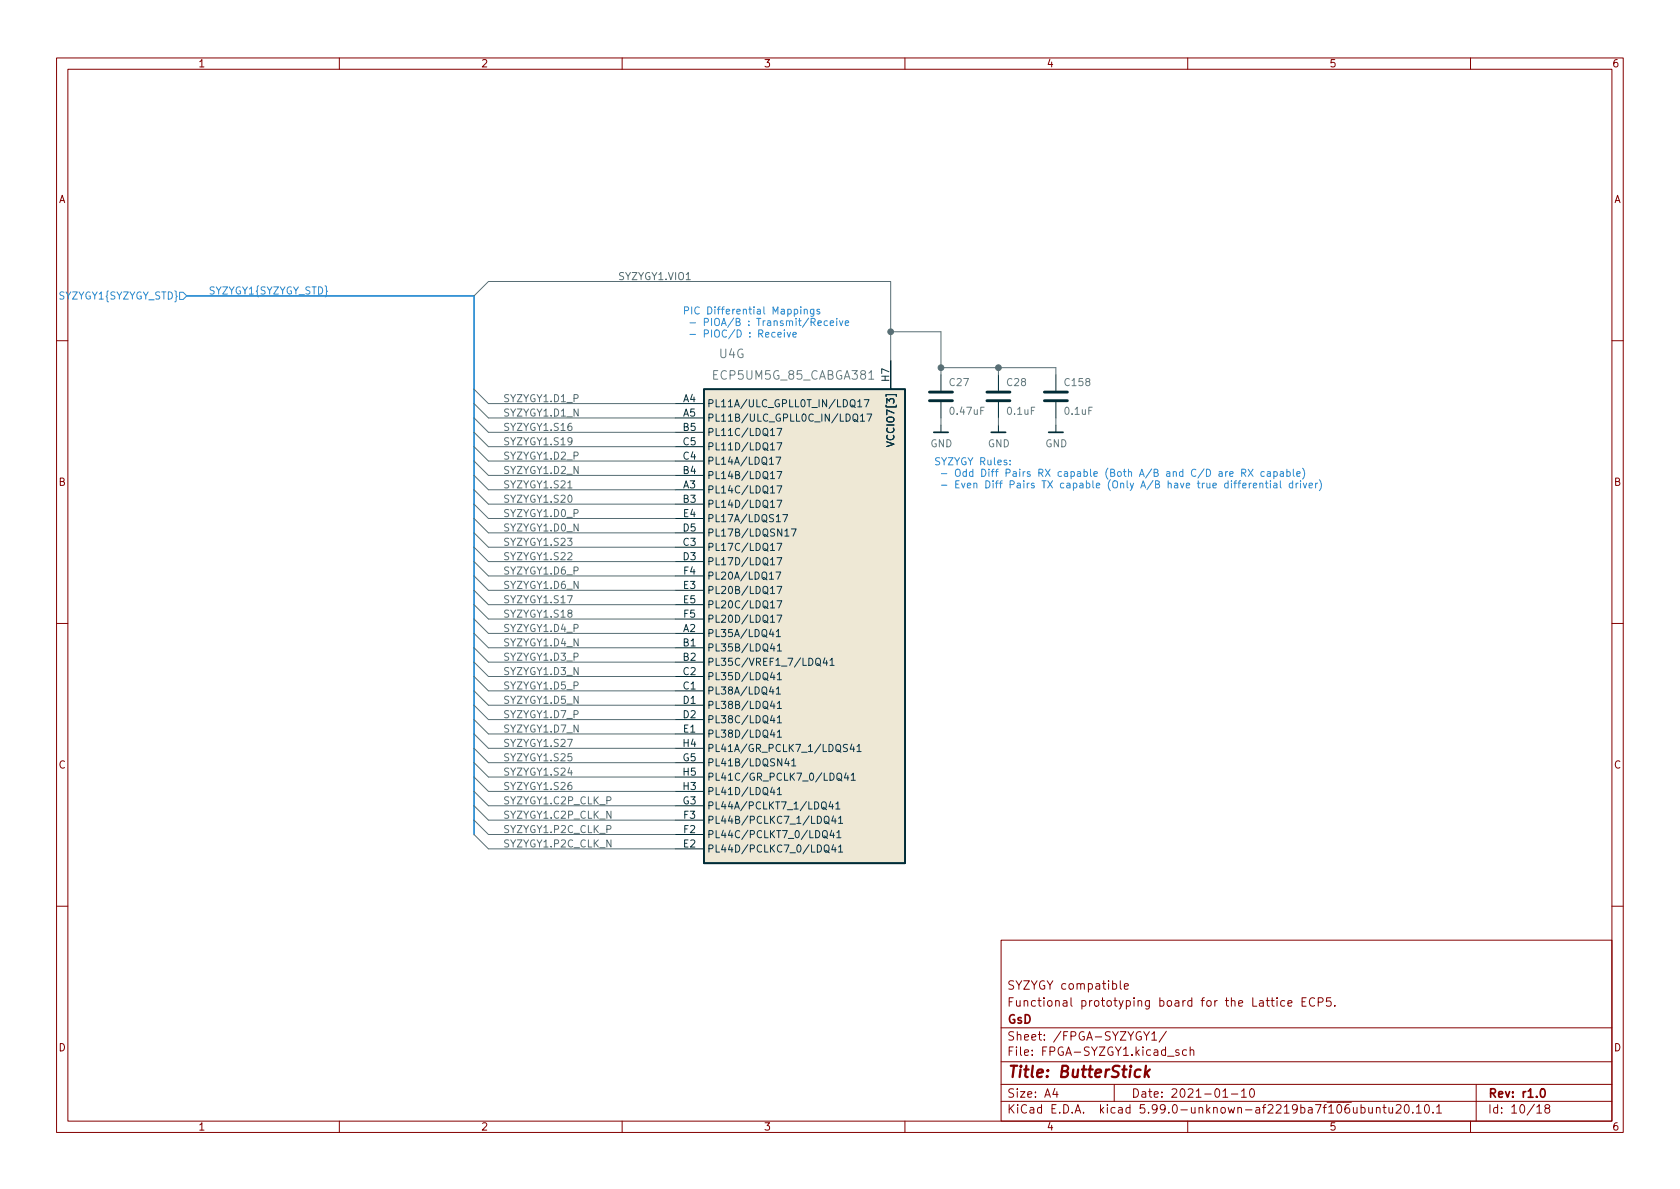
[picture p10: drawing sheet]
<svg xmlns="http://www.w3.org/2000/svg" width="297mm" height="210mm" viewBox="0 0 297 210" stroke-linecap="round" stroke-linejoin="round" font-family="sans-serif">
<g fill="none" stroke="#840000" stroke-width=".18">
<path d="M10 10.2h277v190.1h-277zM12 12.2h273v186.1h-273zM60 10.2v2M110 10.2v2M160 10.2v2M210 10.2v2M260 10.2v2M10 60.2h2M285 60.2h2M10 110.2h2M285 110.2h2M10 160.2h2"/>
<path d="M177 166.3h108v32h-108zM198.1 173.4v1.3l.2 .2M198.8 174.4l.7-.1-.1-.3-.4-.1-.2 .2 .1 .8h.5M224.7 176.9h.6M224.9 176.4v1.3l.4 .2M225.8 176.4v.2M225.8 176.9v1M227.1 177l-.4-.1-.3 .3v.4l.2 .3h.5M227.7 177.4l.7-.1v-.3l-.5-.1-.2 .2 .1 .8h.6M230.2 177.1h.5M230.9 176.4h-.7v1.5h.7M232.4 176.6a.6 .6 0 0 0-.7 0 .6 .6 0 0 0-.2 .7 .56 .56 0 0 0 .3 .6 .56 .56 0 0 0 .6-.1"/>
<path d="M233.1 177.2l.7-.1 .1-.2v-.3l-.3-.2h-.5v1.5M235.3 176.4h-.7l-.1 .7 .2-.1 .5 .1 .2 .2-.1 .5-.2 .1-.6-.1M236 177.8v.1M285 160.2h2M60 198.3v2M110 198.3v2M160 198.3v2M177 194.8h108M177 191.8h108M177 187.8h108M177 181.8h108M186.5 192.5l-.4 1h1"/>
<path d="M186.9 193v1M197 191.8v3M202.2 182.4l.5 .8 .5-.8M202.7 183.2v.7M203.6 182.9l.5-.5v1.5M203.6 183.9h.9M206.2 182.4l-1.3 1.9M208.4 185.7l-.3-.1-.2 .2v.3l.5 .1v.4h-.5M209.8 185.7l-.4-.1-.3 .3v.4l.1 .3h.6M210 198.3v2M210.4 185.8l.2-.2 .4 .1 .1 .9M210.4 185.1v1.5"/>
<path d="M216.2 194h.9M217.7 193.5h1.2M219.5 193l.4-.5v1.5M219.5 194h.9M221.1 192.6l.2-.1a.81 .81 0 0 1 .6 .7 .81 .81 0 0 1-.3 .8h-.2a.81 .81 0 0 1-.5-.6 .81 .81 0 0 1 .2-.8zM242 195.8l.1 1h.3l.2-.1M242.6 195.8v1M243.4 196l.2-.2 .3 .1 .1 .9M243.4 195.8v1M244.5 195.8h.6M244.7 195.3v1.3l.4 .2M245.6 195.8v1h.4l.2-.1"/>
<path d="M246.2 195.8v1M246.9 195.5l.5-.2 .2 .2 .1 .3-.9 1h.9M248.5 195.4l.1-.1a.81 .81 0 0 1 .6 .7 .81 .81 0 0 1-.3 .8h-.1a.81 .81 0 0 1-.6-.6 .81 .81 0 0 1 .3-.8zM249.8 196.7v.1M250.4 195.8l.5-.5v1.5M250.4 196.8h.9M252 195.5l.2-.2a.81 .81 0 0 1 .6 .7 .81 .81 0 0 1-.3 .8h-.1a.81 .81 0 0 1-.4-1.3zM253.4 196.7v.1M254 195.8l.4-.5v1.5M254 196.8h.9M260 198.3v2M261 191.8v6.5"/>
<path d="M271.7 195.8l.5-.5v1.5M271.7 196.8h.9M273.4 196l-.3-.3 .1-.2 .2-.2 .5 .1 .1 .2-.1 .2-.6 .2-.2 .3 .1 .4 .2 .1h.3l.3-.3-.1-.4-.2-.1"/>
</g>
<path d="M272.6 192.6l.1-.1a.81 .81 0 0 1 .6 .7 .81 .81 0 0 1-.3 .8h-.2a.82 .82 0 0 1-.5-.6 .82 .82 0 0 1 .3-.8z" fill="none" stroke="#840000" stroke-width=".3"/>
<path d="M201.7 189.2a.66 .66 0 0 0-1 .3l-.1 .6 .2 .3 .1 .1 .6-.1M202.6 188.5l-.2 2M202.7 189.7l.4 .8M203.3 189.1l-.9 .8" fill="none" stroke="#840000" stroke-width=".4"/>
<g fill="none" stroke="#002b36" stroke-width=".18">
<path d="M119.4 71.4h5.1M119.4 73.9h5.1M119.4 76.4h5.1M119.4 79h5.1M157.5 63.7v5.1M166.4 66.3v2.8M166.4 71.1v2.8M166.4 75.2v1.2M176.5 66.3v2.8M176.5 71.1v2.8M176.5 75.2v1.2M186.7 66.3v2.8"/>
<path d="M186.7 71.1v2.8M186.7 75.2v1.2M119.4 86.6h5.1M119.4 89.1h5.1M119.4 84.1h5.1M119.4 96.8h5.1M119.4 81.5h5.1M119.4 99.3h5.1M119.4 94.2h5.1M119.4 91.7h5.1M119.4 112h5.1M119.4 114.5h5.1"/>
<path d="M119.4 117.1h5.1M119.4 119.6h5.1M119.4 104.4h5.1M119.4 106.9h5.1M119.4 101.8h5.1M119.4 109.5h5.1M119.4 122.2h5.1M119.4 124.7h5.1M119.4 127.2h5.1M119.4 129.8h5.1M119.4 134.9h5.1M119.4 139.9h5.1"/>
<path d="M119.4 132.3h5.1M119.4 137.4h5.1M119.4 150.1h5.1M119.4 147.6h5.1M119.4 145h5.1M119.4 142.5h5.1"/>
</g>
<path d="M124.5 68.8h35.5v83.8h-35.5zM165.1 76.4h2.5M175.3 76.4h2.5M185.4 76.4h2.6" fill="none" stroke="#002b36" stroke-width=".3"/>
<path d="M124.5 68.8h35.5v83.8h-35.5z" fill="#eee8d5" stroke="#eee8d5" stroke-width=".18"/>
<g fill="none" stroke="#073642" stroke-width=".18">
<path d="M137.4 75.8h.8l-.5 1.2M137.4 78.3h.8l-.5 1.3M151 73.3l.1-.1a.43 .43 0 0 1 .6 .4v.5a.42 .42 0 0 1-.5 .4 .42 .42 0 0 1-.4-.4v-.5zM151 74.2l.7 .4M151.7 71l.3-.3v1.2M151.7 71.9h.7M152.1 73.6l.4-.4v1.3M152.1 74.5h.8M152.8 70.7h.8l-.5 1.2M153.3 73.2h.8l-.5 1.3M156.8 78.1l1.3 .4-1.3 .5M136.2 84.6h.8"/>
<path d="M137.2 80.8h.8l-.5 1.3M137.4 85.9h.8l-.5 1.3M137.4 88.5h.8l-.5 1.2M137.4 83.4h.8l-.5 1.2M137.4 96.1h.8l-.5 1.2M137.4 98.6h.8l-.5 1.3M138.4 91h.9l-.6 1.3M138.8 94.8h.7M139.9 93.5h.9l-.6 1.3M136.2 105h.8M136.4 111.3l-.3 .9h.7M136.5 113.8l-.3 .9h.8"/>
<path d="M136.5 118.9l-.3 .9h.8M136.7 111.7v.9M136.8 114.3v.8M136.8 119.4v.8M137.2 101.2h.8l-.5 1.2M137.3 111.7l.3-.4v1.3M137.3 112.6h.7M137.4 103.7h.8l-.5 1.3M137.4 106.2h.8l-.5 1.3M137.4 108.8h.8l-.5 1.2M137.4 114.2l.4-.3v1.2M137.4 119.3l.4-.4v1.3"/>
<path d="M137.4 115.1h.8M144.4 116.5l.1-.1a.43 .43 0 0 1 .6 .4v.4a.42 .42 0 0 1-.5 .5 .42 .42 0 0 1-.4-.5v-.4zM144.5 117.4l.6 .4M145.8 116.3l-.3 .9h.8M146.2 116.8v.9M146.8 116.8l.3-.4v1.3M146.8 117.7h.7M136.4 121.4l-.3 .9h.7M136.5 124l-.3 .9h.8M136.5 126.5l-.3 .9h.8M136.5 129l-.3 .9h.8M136.5 139.2l-.3 .9h.8"/>
<path d="M136.7 121.9v.8M136.8 124.4v.9M136.8 127v.8M136.8 129.5v.9M136.8 139.7v.8M137.3 121.8l.3-.3v1.2M137.3 122.7h.7M137.4 124.4l.4-.4v1.3M137.4 126.9l.4-.3v1.2M137.4 129.5l.4-.4v1.3M137.4 139.6l.4-.3v1.2M137.4 120.2h.8"/>
<path d="M137.4 125.3h.8M137.4 127.8h.8M137.4 130.4h.8M139.1 134.1l-.3 .9h.8M139.4 134.6v.8M140 134.5l.3-.3v1.2M140 135.4h.7M148 136.9l.3-.2a.43 .43 0 0 1 .5 .4v.5a.42 .42 0 0 1-.4 .4 .42 .42 0 0 1-.4-.4zM148.2 137.7l.7 .4M149.6 136.7l-.3 .9h.8M149.8 131.7l-.4-.1-.2 .2v.3l.5 .3 .1 .3-.2 .2-.5-.1M149.9 137.1v.9"/>
<path d="M150.5 137.1l.4-.4v1.3M150.5 138h.7M150.6 131.6l-.3 .9h.8M150.9 132.1v.8M151.5 132l.4-.4v1.3M151.5 132.9h.8M137.4 140.5h.8M145.4 141.9l.1-.1a.43 .43 0 0 1 .6 .4v.4a.42 .42 0 0 1-.4 .5 .42 .42 0 0 1-.5-.5v-.4zM145.5 147.1l.2-.2a.43 .43 0 0 1 .6 .4v.4a.42 .42 0 0 1-.5 .5 .42 .42 0 0 1-.4-.5zM145.5 142.8l.7 .4M145.7 147.8l.6 .5M145.9 149.5l.1-.1a.43 .43 0 0 1 .6 .4v.5a.42 .42 0 0 1-.4 .4 .42 .42 0 0 1-.5-.4v-.5z"/>
<path d="M145.9 144.4l.1-.1a.43 .43 0 0 1 .6 .5v.4a.42 .42 0 0 1-.4 .4 .42 .42 0 0 1-.5-.4v-.4zM146 150.4l.6 .4M146 145.3l.6 .4M146.9 141.7l-.3 .9h.8M147.1 146.8l-.3 .9h.7M147.2 142.2v.9M147.4 149.4l-.3 .9h.7M147.4 144.3l-.3 .9h.7M147.4 147.3v.8M147.7 144.8v.8M147.7 149.8v.9M147.8 142.2l.3-.4v1.3"/>
<path d="M147.8 143.1h.7M148 147.2l.3-.3v1.2M148 148.1h.7M148.3 149.8l.3-.4v1.3M148.3 144.7l.3-.4v1.3M148.3 150.7h.7M148.3 145.6h.7"/>
</g>
<path d="M153.6 67.1h.9" fill="none" stroke="#657b83" stroke-width=".18"/>
<path d="M164.3 70.9h4.1M164.3 69.3h4.1M174.5 70.9h4.1M174.5 69.3h4.1M184.7 70.9h4M184.7 69.3h4" fill="none" stroke="#002b36" stroke-width=".51"/>
<g fill="none" stroke="#268bd2" stroke-width=".18">
<path d="M31.7 51.7h.7l.6 .6-.6 .7h-.7zM137.1 58.8h-.4l-.3 .2 .2 .6h.5M137.5 59.2l.6-.1v-.3h-.4l-.2 .2 .1 .6h.5M138.7 58.3v.2M138.7 58.8v.8M139.2 58.8l.3 .8 .3-.8M140.2 59.2l.6-.1-.1-.3h-.3l-.2 .2 .1 .6h.4M141.6 54.3v.1M141.6 54.7v.8M142.2 54.8l.2-.1h.3v.8M142.2 54.7v.8M143.4 57l.6-.1 .1-.2v-.3l-.7-.1v1.3"/>
<path d="M143.7 57l.4 .6M143.9 54.7v1l-.3 .3-.3-.1M143.9 54.7h-.4l-.2 .2 .1 .6h.5M144.6 57.1l.6-.1v-.2l-.4-.1-.2 .2 .1 .6h.5M144.9 54.7h-.3l-.2 .2 .1 .1 .4 .2v.3h-.5M146.3 56.8l-.4-.1-.2 .3 .1 .5h.5M146.8 57.1l.6-.1-.1-.2-.3-.1-.2 .2 .1 .6h.4M147.9 56.3v.1M147.9 56.7v.9M148.4 56.7l.3 .9 .3-.9M149.5 57.1l.6-.1-.1-.2-.4-.1-.1 .2v.6h.5M178.6 82.1v.1"/>
<path d="M178.6 81.4v.1M216.7 83.4v.8M217.1 83.4l-.4 .2M217.4 83.8l.6-.1v-.2l-.4-.1-.2 .2 .1 .6h.5M218.2 85.4h.4M218.6 85l-.3 .2v1.1M218.9 85.4h.5M219.4 85l-.3 .2v1.1M219.5 83.6h.6l.2-.2-.1-.3-.7-.1v1.2M219.7 85.9l.6-.2v-.2l-.4-.1-.2 .2 .1 .6h.5M219.8 83.6l.5 .6M220.7 83l.8 1.2"/>
<path d="M220.9 85.4v.9M221.2 85.4l-.3 .3M221.5 83l-.8 1.2M221.6 85.9l.6-.2-.1-.2-.3-.1-.2 .2 .1 .6h.4M222.7 85.6l.2-.2 .3 .1 .1 .8M222.7 85.4v.9M223.5 83.5l-.3-.1-.3 .2 .2 .6h.4M223.7 85.4h.5M223.9 85v1.1l.3 .2M224.1 83.5h.5v.7M224.6 83.7l-.4 .1-.2 .1 .2 .3h.4M224.6 85v.1"/>
<path d="M224.6 85.4v.9M225.2 83.5l.4-.1 .2 .2-.1 .6h-.5M225.2 85.5h.5l.1 .8M225.2 83.4v1.3M225.8 85.7l-.5 .1-.1 .2 .1 .3 .5-.1M226.4 83.5h.5v.7M226.4 85v1.1l.2 .2M226.9 83.7l-.4 .1-.2 .1 .2 .3h.4M227.5 83.5l.4-.1 .2 .2-.1 .6h-.5M227.5 83v1.2M228.6 85.5l-.4-.1-.2 .3 .1 .5h.5M228.6 85v1.3"/>
<path d="M228.7 83v1.1l.2 .1M229.2 85.4v.9M229.3 83.8l.6-.1-.1-.2-.3-.1-.2 .2v.6h.5M229.5 85.4l-.3 .3M229.9 85v.1M229.9 85.4v.9M230.3 82.8a1.46 1.46 0 0 1 0 1.9M230.4 85.4l.3 .9 .3-.9M231.5 85.9l.6-.2-.1-.2-.4-.1-.1 .2v.6h.5M232.6 85.4v.9M233 85.4l-.4 .3M233.3 84.8a1.46 1.46 0 0 1 0 2"/>
</g>
<g fill="none" stroke="#586e75" stroke-width=".18">
<path d="M83.8 52.3l2.6-2.5h71.1v13.9M157.5 58.7h8.9v7.6M83.8 68.8l2.6 2.6h33M83.8 71.4l2.6 2.5h33M83.8 73.9l2.6 2.5h33M83.8 76.4l2.6 2.6h33M83.8 79l2.6 2.5h33M166.4 73.9v1.3M166.4 65h20.3v1.3M176.5 65v1.3M176.5 73.9v1.3M186.7 73.9v1.3"/>
<path d="M83.8 99.3l2.6 2.5h33M83.8 89.1l2.6 2.6h33M83.8 91.7l2.6 2.5h33M83.8 94.2l2.6 2.6h33M83.8 96.8l2.6 2.5h33M83.8 81.5l2.6 2.6h33M83.8 84.1l2.6 2.5h33M83.8 86.6l2.6 2.5h33M100.4 86.3h.7M83.8 114.5l2.6 2.6h33M83.8 112l2.6 2.5h33M83.8 109.5l2.6 2.5h33"/>
<path d="M83.8 106.9l2.6 2.6h33M83.8 104.4l2.6 2.5h33M83.8 101.8l2.6 2.6h33M83.8 117.1l2.6 2.5h33M83.8 119.6l2.6 2.6h33M83.8 132.3l2.6 2.6h33M83.8 122.2l2.6 2.5h33M83.8 124.7l2.6 2.5h33M83.8 127.2l2.6 2.6h33M83.8 129.8l2.6 2.5h33M83.8 134.9l2.6 2.5h33M83.8 137.4l2.6 2.5h33"/>
<path d="M83.8 139.9l2.6 2.6h33M83.8 147.6l2.6 2.5h33M83.8 142.5l2.6 2.5h33M83.8 145l2.6 2.6h33"/>
</g>
<path d="M33 52.3h50.8v95.3" fill="none" stroke="#268bd2" stroke-width=".3"/>
<g fill="#586e75" stroke="#586e75" stroke-width=".18">
<circle cx="166.4" cy="65" r=".51"/>
<circle cx="157.5" cy="58.7" r=".51"/>
<circle cx="176.5" cy="65" r=".51"/>
</g>
<text font-size="2.8" fill="#840000" x="178" y="190.6">Title: ButterStick</text>
<g font-size="2.1" fill="#657b83">
<text x="127.2" y="63.3">U4G</text>
<text x="126.4" y="67.1">ECP5UM5G_85_CABGA381</text>
</g>
<g font-size="2.1" fill="#840000">
<text x="178" y="178">Functional prototyping board for the Lattice ECP5.</text>
<text x="178" y="175">SYZYGY compatible</text>
<text x="178" y="184">Sheet: /FPGA-SYZYGY1/</text>
<text x="178" y="181">GsD</text>
<text x="178" y="186.7">File: FPGA-SYZGY1.kicad_sch</text>
<text x="178" y="196.9">KiCad E.D.A. kicad 5.99.0-unknown-af2219ba7f~106~ubuntu20.10.1</text>
<text x="178" y="194.1">Size: A4</text>
<text x="200" y="194.1">Date: 2021-01-10</text>
<text x="263" y="194.1">Rev: r1.0</text>
<text x="263" y="196.9">Id: 10/18</text>
</g>
<g font-size="1.8" fill="#840000">
<text x="35" y="11.9">1</text>
<text x="85" y="11.9">2</text>
<text x="135" y="11.9">3</text>
<text x="185" y="11.9">4</text>
<text x="235" y="11.9">5</text>
<text x="285" y="11.9">6</text>
<text x="10.3" y="35.9">A</text>
<text x="285.3" y="35.9">A</text>
<text x="10.3" y="85.9">B</text>
<text x="285.3" y="85.9">B</text>
<text x="10.3" y="135.9">C</text>
<text x="285.3" y="135.9">C</text>
<text x="10.3" y="185.9">D</text>
<text x="285.3" y="185.9">D</text>
<text x="35" y="199.9">1</text>
<text x="85" y="199.9">2</text>
<text x="135" y="199.9">3</text>
<text x="185" y="199.9">4</text>
<text x="235" y="199.9">5</text>
<text x="285" y="199.9">6</text>
</g>
<g font-size="1.8" fill="#268bd2">
<text x="10.4" y="53">SYZYGY1{SYZYGY_STD}</text>
<text x="36.8" y="52.1">SYZYGY1{SYZYGY_STD}</text>
<text x="120.6" y="55.6">PIC Differential Mappings</text>
<text x="121.1" y="57.6">- PIOA/B : Transmit/Receive</text>
<text x="121.1" y="59.7">- PIOC/D : Receive</text>
<text x="165.1" y="82.3">SYZYGY Rules:</text>
<text x="165.6" y="84.3">- Odd Diff Pairs RX capable (Both A/B and C/D are RX capable)</text>
<text x="165.6" y="86.3">- Even Diff Pairs TX capable (Only A/B have true differential driver)</text>
</g>
<g font-size="1.8" fill="#586e75">
<text x="109.2" y="49.5">SYZYGY1.VIO1</text>
<text x="88.9" y="71.1">SYZYGY1.D1_P</text>
<text x="88.9" y="73.6">SYZYGY1.D1_N</text>
<text x="88.9" y="76.2">SYZYGY1.S16</text>
<text x="88.9" y="83.8">SYZYGY1.D2_N</text>
<text x="88.9" y="78.7">SYZYGY1.S19</text>
<text x="88.9" y="81.3">SYZYGY1.D2_P</text>
<text x="88.9" y="88.9">SYZYGY1.S20</text>
<text x="88.9" y="86.3">SYZYGY1.S21</text>
<text x="88.9" y="94">SYZYGY1.D0_N</text>
<text x="88.9" y="91.4">SYZYGY1.D0_P</text>
<text x="88.9" y="101.6">SYZYGY1.D6_P</text>
<text x="88.9" y="99">SYZYGY1.S22</text>
<text x="88.9" y="96.5">SYZYGY1.S23</text>
<text x="88.9" y="106.7">SYZYGY1.S17</text>
<text x="88.9" y="104.1">SYZYGY1.D6_N</text>
<text x="88.9" y="111.7">SYZYGY1.D4_P</text>
<text x="88.9" y="109.2">SYZYGY1.S18</text>
<text x="88.9" y="116.8">SYZYGY1.D3_P</text>
<text x="88.9" y="114.3">SYZYGY1.D4_N</text>
<text x="88.9" y="119.4">SYZYGY1.D3_N</text>
<text x="88.9" y="121.9">SYZYGY1.D5_P</text>
<text x="88.9" y="124.4">SYZYGY1.D5_N</text>
<text x="88.9" y="129.5">SYZYGY1.D7_N</text>
<text x="88.9" y="127">SYZYGY1.D7_P</text>
<text x="88.9" y="134.6">SYZYGY1.S25</text>
<text x="88.9" y="132.1">SYZYGY1.S27</text>
<text x="88.9" y="137.1">SYZYGY1.S24</text>
<text x="88.9" y="142.2">SYZYGY1.C2P_CLK_P</text>
<text x="88.9" y="139.7">SYZYGY1.S26</text>
<text x="88.9" y="149.8">SYZYGY1.P2C_CLK_N</text>
<text x="88.9" y="147.3">SYZYGY1.P2C_CLK_P</text>
<text x="88.9" y="144.8">SYZYGY1.C2P_CLK_N</text>
</g>
<g font-size="1.8" fill="#073642">
<text x="120.8" y="71.1">A4</text>
<text x="157.2" y="67.4" transform="rotate(-90 157.2 67.4)">H7</text>
<text x="120.8" y="73.7">A5</text>
<text x="120.8" y="76.2">B5</text>
<text x="125" y="72">PL11A/ULC_GPLL0T_IN/LDQ17</text>
<text x="125" y="74.5">PL11B/ULC_GPLL0C_IN/LDQ17</text>
<text x="125" y="77.1">PL11C/LDQ17</text>
<text x="120.8" y="83.8">B4</text>
<text x="120.8" y="81.3">C4</text>
<text x="120.8" y="78.7">C5</text>
<text x="125" y="82.2">PL14A/LDQ17</text>
<text x="125" y="79.6">PL11D/LDQ17</text>
<text x="158.1" y="78.1" transform="rotate(-90 158.1 78.1)">VCCIO7[3]</text>
<text x="120.8" y="86.4">A3</text>
<text x="120.8" y="88.9">B3</text>
<text x="125" y="87.2">PL14C/LDQ17</text>
<text x="125" y="89.8">PL14D/LDQ17</text>
<text x="125" y="84.7">PL14B/LDQ17</text>
<text x="120.8" y="94">D5</text>
<text x="120.8" y="91.4">E4</text>
<text x="125" y="94.9">PL17B/LDQSN17</text>
<text x="125" y="92.3">PL17A/LDQS17</text>
<text x="120.8" y="96.5">C3</text>
<text x="120.8" y="99.1">D3</text>
<text x="120.9" y="101.6">F4</text>
<text x="125" y="97.4">PL17C/LDQ17</text>
<text x="125" y="99.9">PL17D/LDQ17</text>
<text x="120.8" y="104.1">E3</text>
<text x="120.8" y="106.7">E5</text>
<text x="125" y="105">PL20B/LDQ17</text>
<text x="125" y="107.6">PL20C/LDQ17</text>
<text x="125" y="102.5">PL20A/LDQ17</text>
<text x="120.8" y="111.8">A2</text>
<text x="120.9" y="109.2">F5</text>
<text x="125" y="112.6">PL35A/LDQ41</text>
<text x="125" y="110.1">PL20D/LDQ17</text>
<text x="120.8" y="114.3">B1</text>
<text x="120.8" y="116.8">B2</text>
<text x="120.8" y="119.4">C2</text>
<text x="125" y="115.2">PL35B/LDQ41</text>
<text x="125" y="117.7">PL35C/VREF1_7/LDQ41</text>
<text x="120.8" y="121.9">C1</text>
<text x="120.8" y="124.5">D1</text>
<text x="125" y="122.8">PL38A/LDQ41</text>
<text x="125" y="120.3">PL35D/LDQ41</text>
<text x="125" y="125.3">PL38B/LDQ41</text>
<text x="120.8" y="127">D2</text>
<text x="120.8" y="129.5">E1</text>
<text x="125" y="127.9">PL38C/LDQ41</text>
<text x="125" y="130.4">PL38D/LDQ41</text>
<text x="120.7" y="134.6">G5</text>
<text x="120.8" y="132.1">H4</text>
<text x="120.8" y="137.2">H5</text>
<text x="125" y="135.5">PL41B/LDQSN41</text>
<text x="125" y="133">PL41A/GR_PCLK7_1/LDQS41</text>
<text x="120.7" y="142.2">G3</text>
<text x="120.8" y="139.7">H3</text>
<text x="125" y="143.1">PL44A/PCLKT7_1/LDQ41</text>
<text x="125" y="140.6">PL41D/LDQ41</text>
<text x="125" y="138">PL41C/GR_PCLK7_0/LDQ41</text>
<text x="120.8" y="149.9">E2</text>
<text x="120.9" y="147.3">F2</text>
<text x="120.9" y="144.8">F3</text>
<text x="125" y="148.2">PL44C/PCLKT7_0/LDQ41</text>
<text x="125" y="145.7">PL44B/PCLKC7_1/LDQ41</text>
<text x="125" y="150.7">PL44D/PCLKC7_0/LDQ41</text>
</g>
<g font-size="1.8" fill="#657b83">
<text x="167.9" y="68.3">C27</text>
<text x="178.1" y="68.3">C28</text>
<text x="188.4" y="68.3">C158</text>
<text x="168.2" y="73.3">0.47uF</text>
<text x="178.2" y="73.3">0.1uF</text>
<text x="188.4" y="73.3">0.1uF</text>
<text x="164.5" y="79.1">GND</text>
<text x="174.6" y="79.1">GND</text>
<text x="184.8" y="79.1">GND</text>
</g>
</svg>
